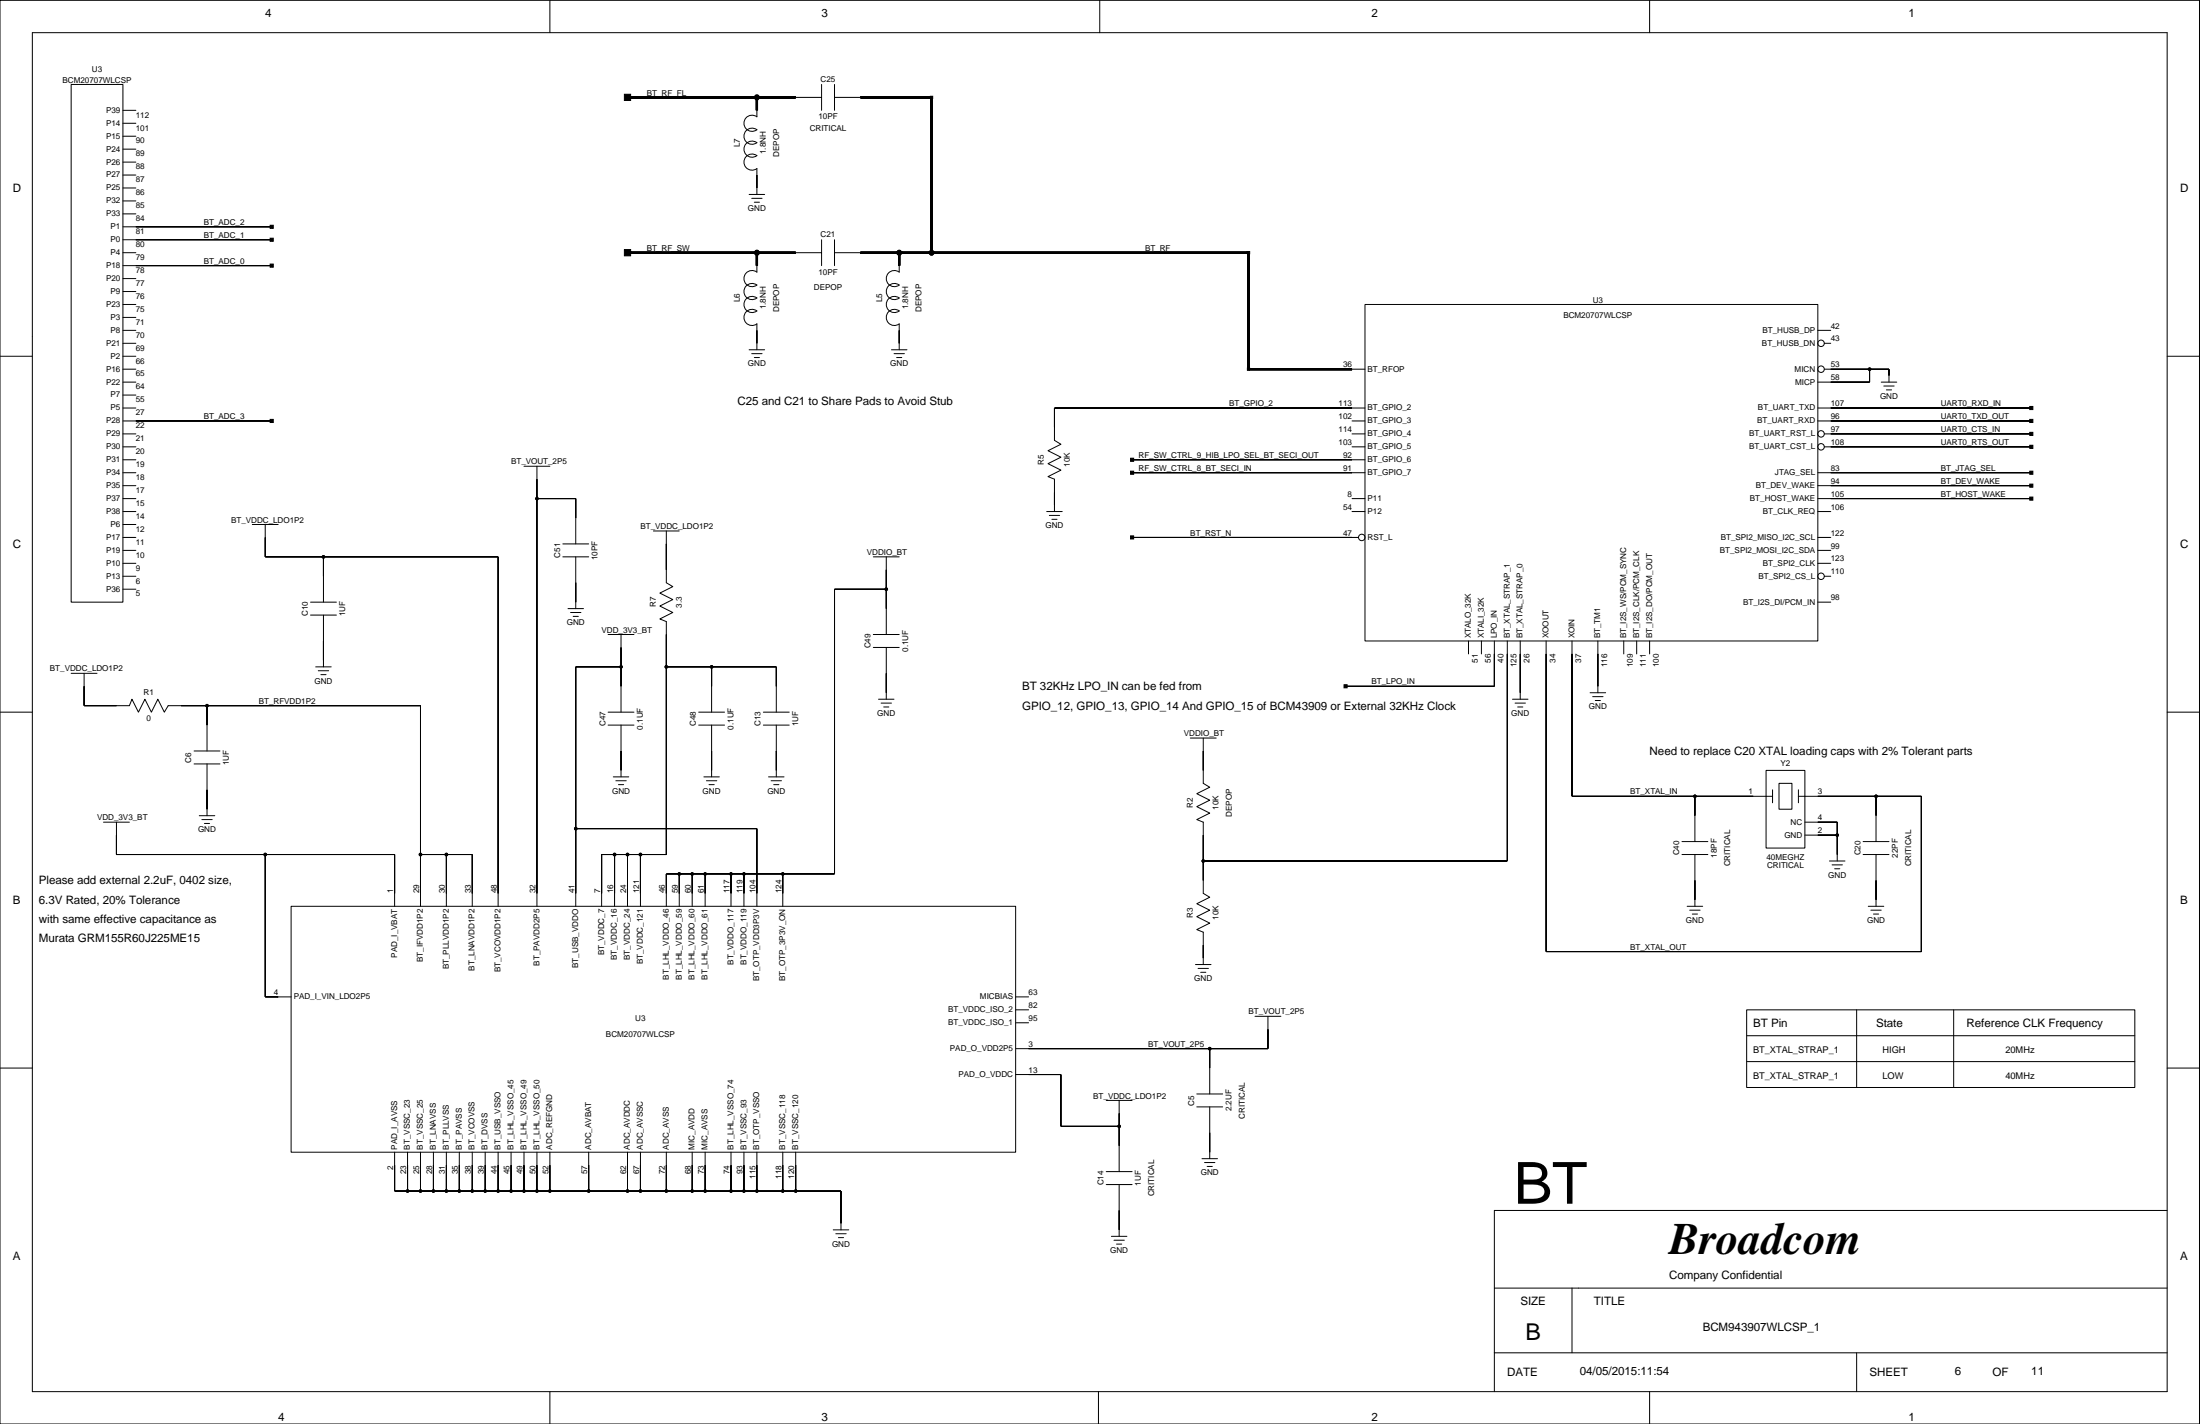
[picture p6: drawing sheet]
<svg xmlns="http://www.w3.org/2000/svg" width="432mm" height="279mm" viewBox="0 0 432 279" stroke-linecap="round" stroke-linejoin="round" font-family="sans-serif">
<g fill="none" stroke="#000" stroke-width=".2">
<path d="M0 .1h431.7v279.3h-431.7zM6.3 6.4h419.1v266.7h-419.1zM14 16.6h10.1v101.5h-10.1zM107.9 .1v6.3M156.2 19.1h5.1M161.3 16.6v5M163.8 16.6v5M163.8 19.1h5.1M215.9 .1v6.3M323.8 .1v6.3M24.1 39.4h2.6M24.1 36.9h2.6"/>
<path d="M24.1 34.3h2.6M24.1 31.8h2.6M24.1 29.3h2.6M24.1 26.7h2.6M24.1 24.2h2.6M24.1 21.6h2.6M147 38.2h3.1M147.5 38.9h2.1M148 39.7h1.1M148.6 21.6v1.3a1.59 1.59 0 0 0-2.2 .2 1.59 1.59 0 0 0 0 2.2 1.59 1.59 0 0 0 2.2 .2 1.59 1.59 0 0 0-2.2 .2 1.59 1.59 0 0 0 0 2.1 1.59 1.59 0 0 0 2.2 .2 1.59 1.59 0 0 0-2.2 .2 1.59 1.59 0 0 0 0 2.1 1.59 1.59 0 0 0 2.2 .2 1.59 1.59 0 0 0-2.2 .2 1.59 1.59 0 0 0 0 2.2 1.59 1.59 0 0 0 2.2 .2v5.1M24.1 49.6h2.6M24.1 47h29.2"/>
<path d="M24.1 44.5h29.2M24.1 52.1h29.2M24.1 59.7h2.6M24.1 57.2h2.6M24.1 54.7h2.6M24.1 42h2.6M148.6 52.1v1.3a1.59 1.59 0 0 0-2.2 .2 1.59 1.59 0 0 0 0 2.1 1.59 1.59 0 0 0 2.2 .2 1.59 1.59 0 0 0-2.2 .2 1.59 1.59 0 0 0 0 2.2 1.59 1.59 0 0 0 2.2 .2 1.59 1.59 0 0 0-2.2 .2 1.59 1.59 0 0 0 0 2.1 1.59 1.59 0 0 0 2.2 .2 1.59 1.59 0 0 0-2.2 .2 1.59 1.59 0 0 0 0 2.1 1.59 1.59 0 0 0 2.2 .2v5.1M156.2 49.6h5.1M161.3 47v5.1M163.8 47v5.1M163.8 49.6h5.1M176.5 52.1v1.3a1.59 1.59 0 0 0-2.1 .2 1.59 1.59 0 0 0 0 2.1 1.59 1.59 0 0 0 2.1 .2 1.59 1.59 0 0 0-2.1 .2 1.59 1.59 0 0 0 0 2.2 1.59 1.59 0 0 0 2.1 .2 1.59 1.59 0 0 0-2.1 .2 1.59 1.59 0 0 0 0 2.1 1.59 1.59 0 0 0 2.1 .2 1.59 1.59 0 0 0-2.1 .2 1.59 1.59 0 0 0 0 2.1 1.59 1.59 0 0 0 2.1 .2v5.1"/>
<path d="M267.9 59.7h88.9v66.1h-88.9zM0 69.9h6.3M24.1 69.9h2.6M24.1 75h2.6M24.1 72.4h2.6M24.1 64.8h2.6M24.1 67.4h2.6M24.1 77.5h2.6M24.1 62.3h2.6M147 68.6h3.1M147.5 69.4h2.1M148 70.2h1.1"/>
<path d="M175 68.6h3M175.5 69.4h2M176 70.2h1M265.4 72.4h2.5M356.8 64.8h2.5M358.1 72.4h12.7v2.6M358.1 67.4h1.2M366.9 72.4v2.6h-10.1M369.2 75h3.1M369.7 75.7h2.1M370.2 76.5h1.1M425.4 69.9h6.3"/>
<path d="M24.1 97.8h2.6M24.1 87.7h2.6M24.1 85.1h2.6M24.1 82.6h29.2M24.1 80.1h2.6M24.1 90.2h2.6M24.1 92.8h2.6M24.1 95.3h2.6M102.8 91.5h5.1M105.4 97.8h7.6v8.9M105.4 91.5v86.3M222.2 90.2h45.7"/>
<path d="M222.2 92.8h45.7M265.4 97.8h2.5M265.4 87.7h2.5M265.4 85.1h2.5M265.4 82.6h2.5M267.9 80.1h-60.9v6.3l1.2 .8-2.5 1.2 2.5 1.3-2.5 1.3 2.5 1.2-2.5 1.3 1.3 .5v6.4M356.8 97.8h41.9M356.8 82.6h41.9M356.8 80.1h41.9M356.8 92.8h41.9M356.8 95.3h41.9M358.1 87.7h40.6"/>
<path d="M358.1 85.1h40.6M24.1 102.9h2.6M24.1 100.4h2.6M24.1 115.6h2.6M24.1 105.4h2.6M24.1 108h2.6M24.1 110.5h2.6M24.1 113.1h2.6M49.5 102.9h5.1M52.1 102.9v6.4h45.7v68.5M60.9 118.1h5.1M63.5 109.3v8.8"/>
<path d="M110.5 109.3h5M110.5 106.7h5M111.5 119.4h3M113 109.3v10.1M128.2 104.2h5.1M130.8 104.2v10.1l1.3 .8-2.6 1.3 2.6 1.2-2.6 1.3 2.6 1.3-2.6 1.2 1.3 .6v45.7h-12.7v10.1M171.4 109.3h5.1M174 115.6h-10.2v55.9h-33v6.3M174 109.3v15.2M205.4 100.4h3.1M205.9 101.1h2.1M206.5 101.9h1"/>
<path d="M222.2 105.4h44.4M265.4 100.4h2.5M356.8 118.1h2.5M356.8 100.4h2.5M356.8 105.4h2.5M356.8 108h2.5M356.8 110.5h2.5M358.1 113.1h1.2M0 139.7h6.3M14 132.1h5M16.5 132.1v6.4h8.9l.5-1.3 1.3 2.5 1.2-2.5 1.3 2.5 1.3-2.5 1.3 2.5 .7-1.2h49.5v39.3M40.6 138.5v8.8"/>
<path d="M60.9 120.7h5.1M62 130.8h3M62.5 131.6h2M63 132.4h1M63.5 120.7v10.1M112 120.2h2M112.5 120.9h1M119.4 139.7h5M119.4 124.5h5M121.9 130.8h-8.9v47M121.9 124.5v15.2M130.8 130.8h21.6v8.9"/>
<path d="M137.1 139.7h5.1M139.7 130.8v8.9M149.8 139.7h5.1M171.4 127h5.1M171.4 124.5h5.1M172.4 137.2h3.1M172.9 138h2.1M173.4 138.7h1.1M174 127v10.2M288.2 125.8v2.5M290.8 125.8v2.5M293.3 125.8v8.9h-29.2"/>
<path d="M295.8 125.8v43.1h-59.6M296.9 137.2h3M297.4 138h2M297.9 138.7h1M298.4 125.8v11.4M303.5 125.8v60.9h73.6v-30.5h-24.1M308.5 125.8v30.4h39.4M312.1 135.9h3M312.6 136.7h2M313.1 137.4h1M313.6 125.8v10.1M318.7 125.8v2.5"/>
<path d="M321.2 125.8v2.5M323.8 125.8v2.5M425.4 139.7h6.3M38.1 149.9h5.1M38.1 147.3h5.1M40.6 149.9v10.1M119.4 142.3h5M120.4 152.4h3M120.9 153.2h2M121.4 154h1M121.9 142.3v10.1M137.1 142.3h5.1"/>
<path d="M138.1 152.4h3.1M138.7 153.2h2M139.2 154h1M139.7 142.3v10.1M149.8 142.3h5.1M150.8 152.4h3.1M151.3 153.2h2.1M151.9 154h1M152.4 142.3v10.1M233.6 144.8h5.1M236.2 144.8v8.9l1.2 .8-2.5 1.2 2.5 1.3-2.5 1.3 2.5 1.2-2.5 1.3 1.3 .5v14l1.2 .7-2.5 1.3 2.5 1.3-2.5 1.3 2.5 1.2-2.5 1.3 1.3 .5v6.4M332.7 156.2v8.9"/>
<path d="M346.6 151.2h7.6v15.2h-7.6zM347.9 155v2.5M349.2 153.7h2.5v5.1h-2.5zM353 155v2.5M368.2 156.2v8.9M20.3 161.3h5.1M22.9 161.3v6.4h54.6v10.1M39.1 160h3.1M39.6 160.8h2M40.1 161.6h1M52.1 167.7v27.9h5M57.1 177.8h142.2v48.3h-142.2z"/>
<path d="M82.5 167.7h10.2v10.1M87.6 167.7v10.1M113 162.6h35.6v15.2M120.6 167.7v10.1M123.2 167.7v10.1M125.7 167.7v10.1M133.3 171.5v6.3M135.9 171.5v6.3M138.4 171.5v6.3M143.5 171.5v6.3M146 171.5v6.3M153.6 171.5v6.3"/>
<path d="M330.1 167.7h5.1M330.1 165.1h5.1M331.1 177.8h3.1M331.6 178.6h2.1M332.2 179.3h1M332.7 167.7v10.1M354.2 161.3h6.4v7.6M354.2 163.9h6.4M359.1 168.9h3M359.6 169.7h2M360.1 170.5h1M365.7 167.7h5.1"/>
<path d="M365.7 165.1h5.1M366.7 177.8h3M367.2 178.6h2M367.7 179.3h1M368.2 167.7v10.1M199.3 195.6h2.6M199.3 198.1h2.6M234.6 189.3h3.1M235.2 190h2M235.7 190.8h1M246.3 199.4h5.1M248.9 199.4v6.4h-49.6"/>
<path d="M342.8 198.1h76.2v15.3h-76.2zM364.4 198.1v15.3M383.5 198.1v15.3M0 209.6h6.3M199.3 210.8h8.9v10.2h11.5M199.3 200.7h2.6M217.1 215.9h5.1M219.7 215.9v14M234.9 217.2h5.1M234.9 214.6h5.1M237.4 205.8v8.8M237.4 217.2v10.1"/>
<path d="M342.8 203.2h76.2M342.8 208.3h76.2M425.4 209.6h6.3M77.5 226.1v7.6h87.6v7.6M80 226.1v7.6M82.5 226.1v7.6M85.1 226.1v7.6M87.6 226.1v7.6M90.1 226.1v7.6M92.7 226.1v7.6M95.2 226.1v7.6M97.8 226.1v7.6"/>
<path d="M100.3 226.1v7.6M102.8 226.1v7.6M105.4 226.1v7.6M107.9 226.1v7.6M115.5 226.1v7.6M123.2 226.1v7.6M125.7 226.1v7.6M130.8 226.1v7.6M135.9 226.1v7.6M138.4 226.1v7.6M143.5 226.1v7.6M146 226.1v7.6"/>
<path d="M148.6 226.1v7.6M153.6 226.1v7.6M156.2 226.1v7.6M217.1 232.4h5.1M217.1 229.9h5.1M219.7 232.4v10.2M235.9 227.3h3.1M236.4 228.1h2.1M236.9 228.9h1M425.4 237.5h-132.1v35.6M163.5 241.3h3.1M164 242.1h2.1"/>
<path d="M164.6 242.8h1M218.1 242.6h3.1M218.6 243.3h2.1M219.2 244.1h1M293.3 252.7h132.1M308.5 252.7v12.7M107.9 273.1v6.3M215.6 273.1v6.3M293.3 265.4h132.1M323.8 273.1v6.3M364.4 265.4v7.7"/>
<circle cx="148.6" cy="19.1" r=".48"/>
<circle cx="148.6" cy="49.6" r=".48"/>
<circle cx="176.5" cy="49.6" r=".48"/>
<circle cx="182.8" cy="49.6" r=".48"/>
<circle cx="357.4" cy="67.4" r=".63"/>
<circle cx="357.4" cy="72.4" r=".63"/>
<circle cx="366.9" cy="72.4" r=".25"/>
<circle cx="105.4" cy="97.8" r=".25"/>
<circle cx="357.4" cy="87.7" r=".63"/>
<circle cx="357.4" cy="85.1" r=".63"/>
<circle cx="63.5" cy="109.3" r=".25"/>
<circle cx="174" cy="115.6" r=".25"/>
<circle cx="267.3" cy="105.4" r=".63"/>
<circle cx="357.4" cy="113.1" r=".63"/>
<circle cx="40.6" cy="138.5" r=".25"/>
<circle cx="121.9" cy="130.8" r=".25"/>
<circle cx="130.8" cy="130.8" r=".25"/>
<circle cx="139.7" cy="130.8" r=".25"/>
<circle cx="332.7" cy="156.2" r=".25"/>
<circle cx="368.2" cy="156.2" r=".25"/>
<circle cx="52.1" cy="167.7" r=".25"/>
<circle cx="82.5" cy="167.7" r=".25"/>
<circle cx="87.6" cy="167.7" r=".25"/>
<circle cx="113" cy="162.6" r=".25"/>
<circle cx="120.6" cy="167.7" r=".25"/>
<circle cx="123.2" cy="167.7" r=".25"/>
<circle cx="125.7" cy="167.7" r=".25"/>
<circle cx="133.3" cy="171.5" r=".25"/>
<circle cx="135.9" cy="171.5" r=".25"/>
<circle cx="138.4" cy="171.5" r=".25"/>
<circle cx="143.5" cy="171.5" r=".25"/>
<circle cx="146" cy="171.5" r=".25"/>
<circle cx="153.6" cy="171.5" r=".25"/>
<circle cx="236.2" cy="168.9" r=".25"/>
<circle cx="360.6" cy="163.9" r=".25"/>
<circle cx="237.4" cy="205.8" r=".25"/>
<circle cx="80" cy="233.7" r=".25"/>
<circle cx="82.5" cy="233.7" r=".25"/>
<circle cx="85.1" cy="233.7" r=".25"/>
<circle cx="87.6" cy="233.7" r=".25"/>
<circle cx="90.1" cy="233.7" r=".25"/>
<circle cx="92.7" cy="233.7" r=".25"/>
<circle cx="95.2" cy="233.7" r=".25"/>
<circle cx="97.8" cy="233.7" r=".25"/>
<circle cx="100.3" cy="233.7" r=".25"/>
<circle cx="102.8" cy="233.7" r=".25"/>
<circle cx="105.4" cy="233.7" r=".25"/>
<circle cx="107.9" cy="233.7" r=".25"/>
<circle cx="115.5" cy="233.7" r=".25"/>
<circle cx="123.2" cy="233.7" r=".25"/>
<circle cx="125.7" cy="233.7" r=".25"/>
<circle cx="130.8" cy="233.7" r=".25"/>
<circle cx="135.9" cy="233.7" r=".25"/>
<circle cx="138.4" cy="233.7" r=".25"/>
<circle cx="143.5" cy="233.7" r=".25"/>
<circle cx="146" cy="233.7" r=".25"/>
<circle cx="148.6" cy="233.7" r=".25"/>
<circle cx="153.6" cy="233.7" r=".25"/>
<circle cx="156.2" cy="233.7" r=".25"/>
<circle cx="219.7" cy="221" r=".25"/>
</g>
<g fill="#000" stroke="#000" stroke-width=".2">
<path d="M122.6 18.5h1.2v1.2h-1.2z" fill-rule="evenodd"/>
<path d="M182.6 18.9h.5v.4h-.5z" fill-rule="evenodd"/>
<path d="M148.6 34.3v2.6z" fill-rule="evenodd"/>
<path d="M53 46.7h.6v.6h-.6z" fill-rule="evenodd"/>
<path d="M53 44.2h.6v.6h-.6z" fill-rule="evenodd"/>
<path d="M53 51.8h.6v.6h-.6z" fill-rule="evenodd"/>
<path d="M26.7 47h26.6z" fill-rule="evenodd"/>
<path d="M26.7 44.5h26.6z" fill-rule="evenodd"/>
<path d="M26.7 52.1h26.6z" fill-rule="evenodd"/>
<path d="M122.6 49h1.2v1.2h-1.2z" fill-rule="evenodd"/>
<path d="M244.8 49.4h.5v.4h-.5z" fill-rule="evenodd"/>
<path d="M148.6 64.8v2.6z" fill-rule="evenodd"/>
<path d="M176.5 64.8v2.6z" fill-rule="evenodd"/>
<path d="M244.8 72.2h.5v.5h-.5z" fill-rule="evenodd"/>
<path d="M359.3 75h7.6z" fill-rule="evenodd"/>
<path d="M366.9 72.4v2.6z" fill-rule="evenodd"/>
<path d="M359.3 72.4h7.6z" fill-rule="evenodd"/>
<path d="M366.9 72.4h3.9z" fill-rule="evenodd"/>
<path d="M370.8 72.4v1.3z" fill-rule="evenodd"/>
<path d="M53 82.3h.6v.6h-.6z" fill-rule="evenodd"/>
<path d="M26.7 82.6h26.6z" fill-rule="evenodd"/>
<path d="M105.4 97.8v77.5z" fill-rule="evenodd"/>
<path d="M105.4 94v3.8z" fill-rule="evenodd"/>
<path d="M113 97.8v3.8z" fill-rule="evenodd"/>
<path d="M105.4 97.8h7.6z" fill-rule="evenodd"/>
<path d="M207 80.1v3.8z" fill-rule="evenodd"/>
<path d="M207 96.6v2.5z" fill-rule="evenodd"/>
<path d="M221.9 89.9h.6v.6h-.6z" fill-rule="evenodd"/>
<path d="M221.9 92.4h.6v.7h-.6z" fill-rule="evenodd"/>
<path d="M222.2 90.2h43.2z" fill-rule="evenodd"/>
<path d="M222.2 92.8h43.2z" fill-rule="evenodd"/>
<path d="M207 80.1h58.4z" fill-rule="evenodd"/>
<path d="M398.4 87.4h.6v.6h-.6z" fill-rule="evenodd"/>
<path d="M398.4 84.8h.6v.6h-.6z" fill-rule="evenodd"/>
<path d="M398.4 82.3h.6v.6h-.6z" fill-rule="evenodd"/>
<path d="M398.4 79.8h.6v.6h-.6z" fill-rule="evenodd"/>
<path d="M398.4 95h.6v.6h-.6z" fill-rule="evenodd"/>
<path d="M398.4 97.5h.6v.6h-.6z" fill-rule="evenodd"/>
<path d="M398.4 92.4h.6v.7h-.6z" fill-rule="evenodd"/>
<path d="M359.3 87.7h39.4z" fill-rule="evenodd"/>
<path d="M359.3 85.1h39.4z" fill-rule="evenodd"/>
<path d="M359.3 82.6h39.4z" fill-rule="evenodd"/>
<path d="M359.3 80.1h39.4z" fill-rule="evenodd"/>
<path d="M359.3 95.3h39.4z" fill-rule="evenodd"/>
<path d="M359.3 97.8h39.4z" fill-rule="evenodd"/>
<path d="M359.3 92.8h39.4z" fill-rule="evenodd"/>
<path d="M52.1 105.4v3.9z" fill-rule="evenodd"/>
<path d="M52.1 109.3h11.4z" fill-rule="evenodd"/>
<path d="M63.5 109.3v3.8z" fill-rule="evenodd"/>
<path d="M97.8 109.3v66z" fill-rule="evenodd"/>
<path d="M63.5 109.3h34.3z" fill-rule="evenodd"/>
<path d="M113 114.3v3.8z" fill-rule="evenodd"/>
<path d="M130.8 106.7v5.1z" fill-rule="evenodd"/>
<path d="M163.8 115.6v55.9z" fill-rule="evenodd"/>
<path d="M163.8 115.6h10.2z" fill-rule="evenodd"/>
<path d="M174 115.6v3.8z" fill-rule="evenodd"/>
<path d="M174 111.8v3.8z" fill-rule="evenodd"/>
<path d="M221.9 105.1h.6v.7h-.6z" fill-rule="evenodd"/>
<path d="M222.2 105.4h43.2z" fill-rule="evenodd"/>
<path d="M16.5 134.7v3.8z" fill-rule="evenodd"/>
<path d="M16.5 138.5h6.4z" fill-rule="evenodd"/>
<path d="M35.6 138.5h5z" fill-rule="evenodd"/>
<path d="M40.6 138.5v3.8z" fill-rule="evenodd"/>
<path d="M63.5 125.8v3.8z" fill-rule="evenodd"/>
<path d="M40.6 138.5h41.9z" fill-rule="evenodd"/>
<path d="M82.5 138.5v29.2z" fill-rule="evenodd"/>
<path d="M113 130.8v31.8z" fill-rule="evenodd"/>
<path d="M121.9 127v3.8z" fill-rule="evenodd"/>
<path d="M121.9 130.8v3.9z" fill-rule="evenodd"/>
<path d="M113 130.8h8.9z" fill-rule="evenodd"/>
<path d="M130.8 124.5v6.3z" fill-rule="evenodd"/>
<path d="M130.8 130.8v36.9z" fill-rule="evenodd"/>
<path d="M139.7 130.8v3.9z" fill-rule="evenodd"/>
<path d="M130.8 130.8h8.9z" fill-rule="evenodd"/>
<path d="M152.4 130.8v3.9z" fill-rule="evenodd"/>
<path d="M139.7 130.8h12.7z" fill-rule="evenodd"/>
<path d="M174 132.1v3.8z" fill-rule="evenodd"/>
<path d="M263.8 134.3h.6v.7h-.6z" fill-rule="evenodd"/>
<path d="M293.3 128.3v6.4z" fill-rule="evenodd"/>
<path d="M264.1 134.7h29.2z" fill-rule="evenodd"/>
<path d="M295.8 128.3v40.6z" fill-rule="evenodd"/>
<path d="M298.4 128.3v7.6z" fill-rule="evenodd"/>
<path d="M303.5 128.3v58.4z" fill-rule="evenodd"/>
<path d="M308.5 128.3v27.9z" fill-rule="evenodd"/>
<path d="M313.6 128.3v6.4z" fill-rule="evenodd"/>
<path d="M40.6 155v3.8z" fill-rule="evenodd"/>
<path d="M121.9 147.3v3.9z" fill-rule="evenodd"/>
<path d="M139.7 147.3v3.9z" fill-rule="evenodd"/>
<path d="M152.4 147.3v3.9z" fill-rule="evenodd"/>
<path d="M236.2 147.3v3.9z" fill-rule="evenodd"/>
<path d="M332.7 156.2v3.8z" fill-rule="evenodd"/>
<path d="M308.5 156.2h24.2z" fill-rule="evenodd"/>
<path d="M332.7 156.2h11.4z" fill-rule="evenodd"/>
<path d="M368.2 156.2v3.8z" fill-rule="evenodd"/>
<path d="M356.8 156.2h11.4z" fill-rule="evenodd"/>
<path d="M377.1 156.2v30.5z" fill-rule="evenodd"/>
<path d="M368.2 156.2h8.9z" fill-rule="evenodd"/>
<path d="M22.9 163.9v3.8z" fill-rule="evenodd"/>
<path d="M22.9 167.7h29.2z" fill-rule="evenodd"/>
<path d="M52.1 167.7v27.9z" fill-rule="evenodd"/>
<path d="M77.5 167.7v7.6z" fill-rule="evenodd"/>
<path d="M52.1 167.7h25.4z" fill-rule="evenodd"/>
<path d="M82.5 167.7v7.6z" fill-rule="evenodd"/>
<path d="M87.6 167.7v7.6z" fill-rule="evenodd"/>
<path d="M82.5 167.7h5.1z" fill-rule="evenodd"/>
<path d="M87.6 167.7h5.1z" fill-rule="evenodd"/>
<path d="M92.7 167.7v7.6z" fill-rule="evenodd"/>
<path d="M113 162.6v12.7z" fill-rule="evenodd"/>
<path d="M118.1 167.7v7.6z" fill-rule="evenodd"/>
<path d="M120.6 167.7v7.6z" fill-rule="evenodd"/>
<path d="M118.1 167.7h2.5z" fill-rule="evenodd"/>
<path d="M123.2 167.7v7.6z" fill-rule="evenodd"/>
<path d="M120.6 167.7h2.6z" fill-rule="evenodd"/>
<path d="M123.2 167.7h2.5z" fill-rule="evenodd"/>
<path d="M125.7 167.7v7.6z" fill-rule="evenodd"/>
<path d="M125.7 167.7h5.1z" fill-rule="evenodd"/>
<path d="M130.8 171.5v3.8z" fill-rule="evenodd"/>
<path d="M133.3 171.5v3.8z" fill-rule="evenodd"/>
<path d="M130.8 171.5h2.5z" fill-rule="evenodd"/>
<path d="M135.9 171.5v3.8z" fill-rule="evenodd"/>
<path d="M133.3 171.5h2.6z" fill-rule="evenodd"/>
<path d="M138.4 171.5v3.8z" fill-rule="evenodd"/>
<path d="M135.9 171.5h2.5z" fill-rule="evenodd"/>
<path d="M143.5 171.5v3.8z" fill-rule="evenodd"/>
<path d="M138.4 171.5h5.1z" fill-rule="evenodd"/>
<path d="M146 171.5v3.8z" fill-rule="evenodd"/>
<path d="M143.5 171.5h2.5z" fill-rule="evenodd"/>
<path d="M146 171.5h2.6z" fill-rule="evenodd"/>
<path d="M113 162.6h35.6z" fill-rule="evenodd"/>
<path d="M148.6 162.6v12.7z" fill-rule="evenodd"/>
<path d="M148.6 171.5h5z" fill-rule="evenodd"/>
<path d="M153.6 171.5v3.8z" fill-rule="evenodd"/>
<path d="M153.6 171.5h10.2z" fill-rule="evenodd"/>
<path d="M236.2 163.9v5z" fill-rule="evenodd"/>
<path d="M236.2 168.9v3.8z" fill-rule="evenodd"/>
<path d="M236.2 168.9h59.6z" fill-rule="evenodd"/>
<path d="M332.7 172.7v3.9z" fill-rule="evenodd"/>
<path d="M356.8 163.9h3.8z" fill-rule="evenodd"/>
<path d="M360.6 163.9v3.8z" fill-rule="evenodd"/>
<path d="M360.6 161.3v2.6z" fill-rule="evenodd"/>
<path d="M356.8 161.3h3.8z" fill-rule="evenodd"/>
<path d="M368.2 172.7v3.9z" fill-rule="evenodd"/>
<path d="M52.1 195.6h2.5z" fill-rule="evenodd"/>
<path d="M236.2 185.4v2.6z" fill-rule="evenodd"/>
<path d="M303.5 186.7h73.6z" fill-rule="evenodd"/>
<path d="M208.2 210.8v10.2z" fill-rule="evenodd"/>
<path d="M201.9 210.8h6.3z" fill-rule="evenodd"/>
<path d="M219.7 218.5v2.5z" fill-rule="evenodd"/>
<path d="M237.4 205.8v3.8z" fill-rule="evenodd"/>
<path d="M201.9 205.8h35.5z" fill-rule="evenodd"/>
<path d="M248.9 201.9v3.9z" fill-rule="evenodd"/>
<path d="M237.4 205.8h11.5z" fill-rule="evenodd"/>
<path d="M77.5 228.6v5.1z" fill-rule="evenodd"/>
<path d="M80 228.6v5.1z" fill-rule="evenodd"/>
<path d="M77.5 233.7h2.5z" fill-rule="evenodd"/>
<path d="M82.5 228.6v5.1z" fill-rule="evenodd"/>
<path d="M80 233.7h2.5z" fill-rule="evenodd"/>
<path d="M85.1 228.6v5.1z" fill-rule="evenodd"/>
<path d="M82.5 233.7h2.6z" fill-rule="evenodd"/>
<path d="M87.6 228.6v5.1z" fill-rule="evenodd"/>
<path d="M85.1 233.7h2.5z" fill-rule="evenodd"/>
<path d="M90.1 228.6v5.1z" fill-rule="evenodd"/>
<path d="M87.6 233.7h2.5z" fill-rule="evenodd"/>
<path d="M92.7 228.6v5.1z" fill-rule="evenodd"/>
<path d="M90.1 233.7h2.6z" fill-rule="evenodd"/>
<path d="M95.2 228.6v5.1z" fill-rule="evenodd"/>
<path d="M92.7 233.7h2.5z" fill-rule="evenodd"/>
<path d="M97.8 228.6v5.1z" fill-rule="evenodd"/>
<path d="M95.2 233.7h2.6z" fill-rule="evenodd"/>
<path d="M100.3 228.6v5.1z" fill-rule="evenodd"/>
<path d="M97.8 233.7h2.5z" fill-rule="evenodd"/>
<path d="M102.8 228.6v5.1z" fill-rule="evenodd"/>
<path d="M100.3 233.7h2.5z" fill-rule="evenodd"/>
<path d="M105.4 228.6v5.1z" fill-rule="evenodd"/>
<path d="M102.8 233.7h2.6z" fill-rule="evenodd"/>
<path d="M107.9 228.6v5.1z" fill-rule="evenodd"/>
<path d="M105.4 233.7h2.5z" fill-rule="evenodd"/>
<path d="M115.5 228.6v5.1z" fill-rule="evenodd"/>
<path d="M107.9 233.7h7.6z" fill-rule="evenodd"/>
<path d="M123.2 228.6v5.1z" fill-rule="evenodd"/>
<path d="M115.5 233.7h7.7z" fill-rule="evenodd"/>
<path d="M125.7 228.6v5.1z" fill-rule="evenodd"/>
<path d="M123.2 233.7h2.5z" fill-rule="evenodd"/>
<path d="M130.8 228.6v5.1z" fill-rule="evenodd"/>
<path d="M125.7 233.7h5.1z" fill-rule="evenodd"/>
<path d="M135.9 228.6v5.1z" fill-rule="evenodd"/>
<path d="M130.8 233.7h5.1z" fill-rule="evenodd"/>
<path d="M138.4 228.6v5.1z" fill-rule="evenodd"/>
<path d="M135.9 233.7h2.5z" fill-rule="evenodd"/>
<path d="M138.4 233.7h5.1z" fill-rule="evenodd"/>
<path d="M143.5 228.6v5.1z" fill-rule="evenodd"/>
<path d="M146 228.6v5.1z" fill-rule="evenodd"/>
<path d="M143.5 233.7h2.5z" fill-rule="evenodd"/>
<path d="M148.6 228.6v5.1z" fill-rule="evenodd"/>
<path d="M146 233.7h2.6z" fill-rule="evenodd"/>
<path d="M153.6 228.6v5.1z" fill-rule="evenodd"/>
<path d="M148.6 233.7h5z" fill-rule="evenodd"/>
<path d="M156.2 228.6v5.1z" fill-rule="evenodd"/>
<path d="M153.6 233.7h2.6z" fill-rule="evenodd"/>
<path d="M156.2 233.7h8.9z" fill-rule="evenodd"/>
<path d="M165.1 233.7v6.3z" fill-rule="evenodd"/>
<path d="M219.7 237.5v3.8z" fill-rule="evenodd"/>
<path d="M219.7 221v3.8z" fill-rule="evenodd"/>
<path d="M208.2 221h11.5z" fill-rule="evenodd"/>
<path d="M237.4 222.3v3.8z" fill-rule="evenodd"/>
<circle cx="148.6" cy="19.1" r=".48"/>
<circle cx="148.6" cy="49.6" r=".48"/>
<circle cx="176.5" cy="49.6" r=".48"/>
<circle cx="182.8" cy="49.6" r=".48"/>
<circle cx="366.9" cy="72.4" r=".25"/>
<circle cx="105.4" cy="97.8" r=".25"/>
<circle cx="63.5" cy="109.3" r=".25"/>
<circle cx="174" cy="115.6" r=".25"/>
<circle cx="40.6" cy="138.5" r=".25"/>
<circle cx="121.9" cy="130.8" r=".25"/>
<circle cx="130.8" cy="130.8" r=".25"/>
<circle cx="139.7" cy="130.8" r=".25"/>
<circle cx="332.7" cy="156.2" r=".25"/>
<circle cx="368.2" cy="156.2" r=".25"/>
<circle cx="52.1" cy="167.7" r=".25"/>
<circle cx="82.5" cy="167.7" r=".25"/>
<circle cx="87.6" cy="167.7" r=".25"/>
<circle cx="113" cy="162.6" r=".25"/>
<circle cx="120.6" cy="167.7" r=".25"/>
<circle cx="123.2" cy="167.7" r=".25"/>
<circle cx="125.7" cy="167.7" r=".25"/>
<circle cx="133.3" cy="171.5" r=".25"/>
<circle cx="135.9" cy="171.5" r=".25"/>
<circle cx="138.4" cy="171.5" r=".25"/>
<circle cx="143.5" cy="171.5" r=".25"/>
<circle cx="146" cy="171.5" r=".25"/>
<circle cx="153.6" cy="171.5" r=".25"/>
<circle cx="236.2" cy="168.9" r=".25"/>
<circle cx="360.6" cy="163.9" r=".25"/>
<circle cx="237.4" cy="205.8" r=".25"/>
<circle cx="80" cy="233.7" r=".25"/>
<circle cx="82.5" cy="233.7" r=".25"/>
<circle cx="85.1" cy="233.7" r=".25"/>
<circle cx="87.6" cy="233.7" r=".25"/>
<circle cx="90.1" cy="233.7" r=".25"/>
<circle cx="92.7" cy="233.7" r=".25"/>
<circle cx="95.2" cy="233.7" r=".25"/>
<circle cx="97.8" cy="233.7" r=".25"/>
<circle cx="100.3" cy="233.7" r=".25"/>
<circle cx="102.8" cy="233.7" r=".25"/>
<circle cx="105.4" cy="233.7" r=".25"/>
<circle cx="107.9" cy="233.7" r=".25"/>
<circle cx="115.5" cy="233.7" r=".25"/>
<circle cx="123.2" cy="233.7" r=".25"/>
<circle cx="125.7" cy="233.7" r=".25"/>
<circle cx="130.8" cy="233.7" r=".25"/>
<circle cx="135.9" cy="233.7" r=".25"/>
<circle cx="138.4" cy="233.7" r=".25"/>
<circle cx="143.5" cy="233.7" r=".25"/>
<circle cx="146" cy="233.7" r=".25"/>
<circle cx="148.6" cy="233.7" r=".25"/>
<circle cx="153.6" cy="233.7" r=".25"/>
<circle cx="156.2" cy="233.7" r=".25"/>
<circle cx="219.7" cy="221" r=".25"/>
</g>
<g fill="#000" stroke="#000" stroke-width=".45">
<path d="M148.6 19.1v2.5z" fill-rule="evenodd"/>
<path d="M123.2 19.1h25.4z" fill-rule="evenodd"/>
<path d="M148.6 19.1h7.6z" fill-rule="evenodd"/>
<path d="M168.9 19.1h13.9z" fill-rule="evenodd"/>
<path d="M182.8 19.1v30.5z" fill-rule="evenodd"/>
<path d="M148.6 49.6v2.5z" fill-rule="evenodd"/>
<path d="M123.2 49.6h25.4z" fill-rule="evenodd"/>
<path d="M148.6 49.6h7.6z" fill-rule="evenodd"/>
<path d="M168.9 49.6h7.6z" fill-rule="evenodd"/>
<path d="M176.5 49.6v2.5z" fill-rule="evenodd"/>
<path d="M176.5 49.6h6.3z" fill-rule="evenodd"/>
<path d="M245.1 49.6v22.8z" fill-rule="evenodd"/>
<path d="M182.8 49.6h62.3z" fill-rule="evenodd"/>
<path d="M245.1 72.4h20.3z" fill-rule="evenodd"/>
</g>
<path d="M123.2 19.1h33M148.6 19.1v2.5M168.9 19.1h13.9v30.5M123.2 49.6h33M148.6 49.6v2.5M168.9 49.6h76.2v22.8h20.3M176.5 49.6v2.5" fill="none" stroke="#000" stroke-width=".45"/>
<text font-size="11.4" x="297.1" y="236.2">BT</text>
<text font-size="8.8" x="327.6" y="246.1">Broadcom</text>
<text font-size="4.6" x="299.4" y="263">B</text>
<g font-size="2.3">
<text x="52.1" y="3.4">4</text>
<text x="161.3" y="3.4">3</text>
<text x="269.2" y="3.4">2</text>
<text x="374.6" y="3.4">1</text>
<text x="2.5" y="37.6">D</text>
<text x="427.9" y="37.6">D</text>
<text x="144.7" y="79.5">C25 and C21 to Share Pads to Avoid Stub</text>
<text x="2.5" y="107.5">C</text>
<text x="427.9" y="107.5">C</text>
<text x="200.6" y="135.4">BT 32KHz LPO_IN can be fed from</text>
<text x="200.6" y="139.2">GPIO_12, GPIO_13, GPIO_14 And GPIO_15 of BCM43909 or External 32KHz Clock</text>
<text x="323.8" y="148.1">Need to replace C20 XTAL loading caps with 2% Tolerant parts</text>
<text x="7.6" y="173.5">Please add external 2.2uF, 0402 size,</text>
<text x="2.5" y="177.3">B</text>
<text x="7.6" y="177.3">6.3V Rated, 20% Tolerance</text>
<text x="427.9" y="177.3">B</text>
<text x="7.6" y="181.1">with same effective capacitance as</text>
<text x="7.6" y="184.9">Murata GRM155R60J225ME15</text>
<text x="344.1" y="201.4">BT Pin</text>
<text x="368.2" y="201.4">State</text>
<text x="386" y="201.4">Reference CLK Frequency</text>
<text x="2.5" y="247.1">A</text>
<text x="327.6" y="250.9">Company Confidential</text>
<text x="427.9" y="247.1">A</text>
<text x="298.4" y="256">SIZE</text>
<text x="312.8" y="256">TITLE</text>
<text x="334.2" y="261.1">BCM943907WLCSP_1</text>
<text x="310.1" y="269.7">04/05/2015:11:54</text>
<text x="383.7" y="269.7">6</text>
<text x="398.7" y="269.7">11</text>
<text x="295.8" y="270">DATE</text>
<text x="366.9" y="270">SHEET</text>
<text x="391.1" y="270">OF</text>
<text x="54.6" y="278.9">4</text>
<text x="161.3" y="278.9">3</text>
<text x="269.2" y="278.9">2</text>
<text x="374.6" y="278.9">1</text>
</g>
<g font-size="1.8">
<text x="344.1" y="206.6">BT_XTAL_STRAP_1</text>
<text x="369.5" y="206.6">HIGH</text>
<text x="393.6" y="206.6">20MHz</text>
<text x="344.1" y="211.7">BT_XTAL_STRAP_1</text>
<text x="369.5" y="211.7">LOW</text>
<text x="393.6" y="211.7">40MHz</text>
</g>
<g font-size="1.6">
<text x="12.3" y="16.2">BCM20707WLCSP</text>
<text x="18" y="14.2">U3</text>
<text x="161.1" y="16">C25</text>
<text x="20.8" y="22.1">P39</text>
<text x="26.7" y="23.1">112</text>
<text x="127" y="18.7">BT_RF_FL</text>
<text x="160.6" y="23.4">10PF</text>
<text x="20.8" y="29.7">P24</text>
<text x="20.8" y="27.2">P15</text>
<text x="20.8" y="24.7">P14</text>
<text x="26.7" y="25.6">101</text>
<text x="26.7" y="28.2">90</text>
<text x="145.2" y="28.9" transform="rotate(-90 145.2 28.9)">L7</text>
<text x="158.9" y="25.6">CRITICAL</text>
<text x="20.8" y="34.8">P27</text>
<text x="20.8" y="32.3">P26</text>
<text x="26.7" y="30.7">89</text>
<text x="26.7" y="33.2">88</text>
<text x="26.7" y="35.8">87</text>
<text x="150.3" y="30.2" transform="rotate(-90 150.3 30.2)">1.8NH</text>
<text x="152.9" y="30.8" transform="rotate(-90 152.9 30.8)">DEPOP</text>
<text x="20.8" y="39.9">P32</text>
<text x="20.8" y="37.4">P25</text>
<text x="26.7" y="38.3">86</text>
<text x="26.7" y="40.8">85</text>
<text x="146.8" y="41.4">GND</text>
<text x="20.8" y="42.4">P33</text>
<text x="21.7" y="47.5">P0</text>
<text x="21.7" y="45">P1</text>
<text x="26.7" y="43.4">84</text>
<text x="26.7" y="45.9">81</text>
<text x="40" y="46.7">BT_ADC_1</text>
<text x="40" y="44.1">BT_ADC_2</text>
<text x="161.1" y="46.5">C21</text>
<text x="20.8" y="52.6">P18</text>
<text x="21.7" y="50.1">P4</text>
<text x="26.7" y="48.5">80</text>
<text x="26.7" y="51">79</text>
<text x="26.7" y="53.5">78</text>
<text x="40" y="51.8">BT_ADC_0</text>
<text x="127" y="49.2">BT_RF_SW</text>
<text x="160.6" y="53.9">10PF</text>
<text x="224.7" y="49.2">BT_RF</text>
<text x="20.8" y="55.1">P20</text>
<text x="21.7" y="57.7">P9</text>
<text x="26.7" y="56.1">77</text>
<text x="26.7" y="58.6">76</text>
<text x="145.2" y="59.3" transform="rotate(-90 145.2 59.3)">L6</text>
<text x="159.8" y="56.8">DEPOP</text>
<text x="173.2" y="59.3" transform="rotate(-90 173.2 59.3)">L5</text>
<text x="312.6" y="59.4">U3</text>
<text x="20.8" y="60.2">P23</text>
<text x="21.7" y="65.3">P8</text>
<text x="21.7" y="62.8">P3</text>
<text x="26.7" y="61.2">75</text>
<text x="26.7" y="63.7">71</text>
<text x="150.3" y="60.7" transform="rotate(-90 150.3 60.7)">1.8NH</text>
<text x="152.9" y="61.2" transform="rotate(-90 152.9 61.2)">DEPOP</text>
<text x="178.2" y="60.7" transform="rotate(-90 178.2 60.7)">1.8NH</text>
<text x="180.8" y="61.2" transform="rotate(-90 180.8 61.2)">DEPOP</text>
<text x="306.9" y="62.4">BCM20707WLCSP</text>
<text x="345.9" y="65.3">BT_HUSB_DP</text>
<text x="359.3" y="64.5">42</text>
<text x="20.8" y="67.8">P21</text>
<text x="21.7" y="70.4">P2</text>
<text x="26.7" y="66.2">70</text>
<text x="26.7" y="68.8">69</text>
<text x="26.7" y="71.3">66</text>
<text x="146.8" y="71.9">GND</text>
<text x="174.7" y="71.9">GND</text>
<text x="345.8" y="67.8">BT_HUSB_DN</text>
<text x="359.3" y="67">43</text>
<text x="20.8" y="75.5">P22</text>
<text x="20.8" y="72.9">P16</text>
<text x="21.7" y="78">P7</text>
<text x="26.7" y="73.9">65</text>
<text x="26.7" y="76.4">64</text>
<text x="263.6" y="72.1">36</text>
<text x="268.4" y="72.9">BT_RFOP</text>
<text x="352.2" y="72.9">MICN</text>
<text x="352.3" y="75.5">MICP</text>
<text x="359.3" y="74.6">58</text>
<text x="359.3" y="72.1">53</text>
<text x="20.8" y="83.1">P28</text>
<text x="21.7" y="80.5">P5</text>
<text x="26.7" y="78.9">55</text>
<text x="26.7" y="81.5">27</text>
<text x="40" y="82.2">BT_ADC_3</text>
<text x="241.2" y="79.7">BT_GPIO_2</text>
<text x="262.7" y="82.2">102</text>
<text x="262.7" y="79.7">113</text>
<text x="268.4" y="80.5">BT_GPIO_2</text>
<text x="268.4" y="83.1">BT_GPIO_3</text>
<text x="344.9" y="83.1">BT_UART_RXD</text>
<text x="345" y="80.5">BT_UART_TXD</text>
<text x="359.3" y="82.2">96</text>
<text x="359.3" y="79.7">107</text>
<text x="369" y="78.2">GND</text>
<text x="380.9" y="82.2">UART0_TXD_OUT</text>
<text x="380.9" y="79.7">UART0_RXD_IN</text>
<text x="20.8" y="88.1">P30</text>
<text x="20.8" y="85.6">P29</text>
<text x="26.7" y="84">22</text>
<text x="26.7" y="86.6">21</text>
<text x="26.7" y="89.1">20</text>
<text x="223.5" y="89.9">RF_SW_CTRL_9_HIB_LPO_SEL_BT_SECI_OUT</text>
<text x="262.7" y="87.3">103</text>
<text x="262.7" y="84.8">114</text>
<text x="263.6" y="89.9">92</text>
<text x="268.4" y="85.6">BT_GPIO_4</text>
<text x="268.4" y="88.1">BT_GPIO_5</text>
<text x="343.3" y="85.6">BT_UART_RST_L</text>
<text x="343.3" y="88.1">BT_UART_CST_L</text>
<text x="359.3" y="87.3">108</text>
<text x="359.3" y="84.8">97</text>
<text x="380.9" y="87.3">UART0_RTS_OUT</text>
<text x="380.9" y="84.8">UART0_CTS_IN</text>
<text x="20.8" y="95.8">P35</text>
<text x="20.8" y="93.2">P34</text>
<text x="20.8" y="90.7">P31</text>
<text x="26.7" y="91.6">19</text>
<text x="26.7" y="94.2">18</text>
<text x="100.3" y="91.1">BT_VOUT_2P5</text>
<text x="204.9" y="91.2" transform="rotate(-90 204.9 91.2)">R5</text>
<text x="210" y="91.6" transform="rotate(-90 210 91.6)">10K</text>
<text x="223.5" y="92.4">RF_SW_CTRL_8_BT_SECI_IN</text>
<text x="263.6" y="92.4">91</text>
<text x="268.4" y="90.7">BT_GPIO_6</text>
<text x="268.4" y="93.2">BT_GPIO_7</text>
<text x="344.6" y="95.8">BT_DEV_WAKE</text>
<text x="348.4" y="93.2">JTAG_SEL</text>
<text x="359.3" y="94.9">94</text>
<text x="359.3" y="92.4">83</text>
<text x="380.9" y="94.9">BT_DEV_WAKE</text>
<text x="380.9" y="92.4">BT_JTAG_SEL</text>
<text x="20.8" y="100.8">P38</text>
<text x="20.8" y="98.3">P37</text>
<text x="26.7" y="96.7">17</text>
<text x="26.7" y="99.3">15</text>
<text x="26.7" y="101.8">14</text>
<text x="263.6" y="100">54</text>
<text x="264.5" y="97.5">8</text>
<text x="268.4" y="98.3">P11</text>
<text x="268.4" y="100.8">P12</text>
<text x="343.5" y="98.3">BT_HOST_WAKE</text>
<text x="346" y="100.8">BT_CLK_REQ</text>
<text x="359.3" y="100">106</text>
<text x="359.3" y="97.5">105</text>
<text x="380.9" y="97.5">BT_HOST_WAKE</text>
<text x="20.8" y="105.9">P17</text>
<text x="21.7" y="103.4">P6</text>
<text x="26.7" y="104.3">12</text>
<text x="26.7" y="106.9">11</text>
<text x="45.4" y="102.5">BT_VDDC_LDO1P2</text>
<text x="125.7" y="103.8">BT_VDDC_LDO1P2</text>
<text x="205.2" y="103.6">GND</text>
<text x="233.6" y="105.1">BT_RST_N</text>
<text x="263.6" y="105.1">47</text>
<text x="268.4" y="105.9">RST_L</text>
<text x="337.7" y="105.9">BT_SPI2_MISO_I2C_SCL</text>
<text x="359.3" y="107.6">99</text>
<text x="359.3" y="105.1">122</text>
<text x="20.8" y="113.5">P13</text>
<text x="20.8" y="111">P10</text>
<text x="20.8" y="108.5">P19</text>
<text x="26.7" y="109.4">10</text>
<text x="26.7" y="112">9</text>
<text x="109.9" y="109.4" transform="rotate(-90 109.9 109.4)">C51</text>
<text x="117.3" y="109.9" transform="rotate(-90 117.3 109.9)">10PF</text>
<text x="170.1" y="108.9">VDDIO_BT</text>
<text x="337.6" y="108.5">BT_SPI2_MOSI_I2C_SDA</text>
<text x="345.1" y="113.5">BT_SPI2_CS_L</text>
<text x="346" y="111">BT_SPI2_CLK</text>
<text x="359.3" y="112.7">110</text>
<text x="359.3" y="110.2">123</text>
<text x="20.8" y="116.1">P36</text>
<text x="26.7" y="114.5">6</text>
<text x="26.7" y="117">5</text>
<text x="128.7" y="119.2" transform="rotate(-90 128.7 119.2)">R7</text>
<text x="133.8" y="119.2" transform="rotate(-90 133.8 119.2)">3.3</text>
<text x="342.1" y="118.6">BT_I2S_DI/PCM_IN</text>
<text x="359.3" y="117.8">98</text>
<text x="60.4" y="120.9" transform="rotate(-90 60.4 120.9)">C10</text>
<text x="67.8" y="120.9" transform="rotate(-90 67.8 120.9)">1UF</text>
<text x="111.2" y="122.7">GND</text>
<text x="118.1" y="124.1">VDD_3V3_BT</text>
<text x="288.7" y="125.3" transform="rotate(-90 288.7 125.3)">XTALO_32K</text>
<text x="291.2" y="125.3" transform="rotate(-90 291.2 125.3)">XTALI_32K</text>
<text x="293.8" y="125.3" transform="rotate(-90 293.8 125.3)">LPO_IN</text>
<text x="296.3" y="125.3" transform="rotate(-90 296.3 125.3)">BT_XTAL_STRAP_1</text>
<text x="298.9" y="125.3" transform="rotate(-90 298.9 125.3)">BT_XTAL_STRAP_0</text>
<text x="303.9" y="125.3" transform="rotate(-90 303.9 125.3)">XOOUT</text>
<text x="309" y="125.3" transform="rotate(-90 309 125.3)">XOIN</text>
<text x="314.1" y="125.3" transform="rotate(-90 314.1 125.3)">BT_TM1</text>
<text x="319.2" y="125.3" transform="rotate(-90 319.2 125.3)">BT_I2S_WS/PCM_SYNC</text>
<text x="321.7" y="125.3" transform="rotate(-90 321.7 125.3)">BT_I2S_CLK/PCM_CLK</text>
<text x="324.3" y="125.3" transform="rotate(-90 324.3 125.3)">BT_I2S_DO/PCM_OUT</text>
<text x="9.8" y="131.8">BT_VDDC_LDO1P2</text>
<text x="170.9" y="127.2" transform="rotate(-90 170.9 127.2)">C49</text>
<text x="178.2" y="127.9" transform="rotate(-90 178.2 127.9)">0.1UF</text>
<text x="290" y="130.1" transform="rotate(-90 290 130.1)">51</text>
<text x="292.6" y="130.1" transform="rotate(-90 292.6 130.1)">56</text>
<text x="295.1" y="130.1" transform="rotate(-90 295.1 130.1)">40</text>
<text x="297.7" y="130.9" transform="rotate(-90 297.7 130.9)">125</text>
<text x="300.2" y="130.1" transform="rotate(-90 300.2 130.1)">26</text>
<text x="305.3" y="130.1" transform="rotate(-90 305.3 130.1)">34</text>
<text x="310.4" y="130.1" transform="rotate(-90 310.4 130.1)">37</text>
<text x="315.4" y="130.9" transform="rotate(-90 315.4 130.9)">116</text>
<text x="320.5" y="130.9" transform="rotate(-90 320.5 130.9)">109</text>
<text x="323.1" y="130.9" transform="rotate(-90 323.1 130.9)">111</text>
<text x="325.6" y="130.9" transform="rotate(-90 325.6 130.9)">100</text>
<text x="28.2" y="136.4">R1</text>
<text x="61.7" y="134.1">GND</text>
<text x="269.2" y="134.3">BT_LPO_IN</text>
<text x="28.8" y="141.5">0</text>
<text x="50.8" y="138.1">BT_RFVDD1P2</text>
<text x="118.8" y="142.5" transform="rotate(-90 118.8 142.5)">C47</text>
<text x="126.2" y="143.2" transform="rotate(-90 126.2 143.2)">0.1UF</text>
<text x="136.6" y="142.5" transform="rotate(-90 136.6 142.5)">C48</text>
<text x="144" y="143.2" transform="rotate(-90 144 143.2)">0.1UF</text>
<text x="149.3" y="142.5" transform="rotate(-90 149.3 142.5)">C13</text>
<text x="156.6" y="142.5" transform="rotate(-90 156.6 142.5)">1UF</text>
<text x="172.2" y="140.5">GND</text>
<text x="296.6" y="140.5">GND</text>
<text x="311.9" y="139.2">GND</text>
<text x="37.6" y="149.6" transform="rotate(-90 37.6 149.6)">C6</text>
<text x="232.4" y="144.4">VDDIO_BT</text>
<text x="44.9" y="150.1" transform="rotate(-90 44.9 150.1)">1UF</text>
<text x="120.1" y="155.7">GND</text>
<text x="137.9" y="155.7">GND</text>
<text x="150.6" y="155.7">GND</text>
<text x="320" y="155.9">BT_XTAL_IN</text>
<text x="343.2" y="155.9">1</text>
<text x="349.5" y="150.4">Y2</text>
<text x="356.8" y="155.9">3</text>
<text x="19" y="161">VDD_3V3_BT</text>
<text x="234.1" y="158.5" transform="rotate(-90 234.1 158.5)">R2</text>
<text x="239.2" y="158.9" transform="rotate(-90 239.2 158.9)">10K</text>
<text x="241.8" y="160.3" transform="rotate(-90 241.8 160.3)">DEPOP</text>
<text x="351.5" y="161.8">NC</text>
<text x="356.8" y="161">4</text>
<text x="38.9" y="163.3">GND</text>
<text x="329.6" y="167.8" transform="rotate(-90 329.6 167.8)">C40</text>
<text x="350.2" y="164.3">GND</text>
<text x="356.8" y="163.5">2</text>
<text x="365.1" y="167.8" transform="rotate(-90 365.1 167.8)">C20</text>
<text x="336.9" y="168.3" transform="rotate(-90 336.9 168.3)">18PF</text>
<text x="339.6" y="170" transform="rotate(-90 339.6 170)">CRITICAL</text>
<text x="346.7" y="168.6">40MEGHZ</text>
<text x="346.8" y="170.4">CRITICAL</text>
<text x="358.8" y="172.2">GND</text>
<text x="372.5" y="168.3" transform="rotate(-90 372.5 168.3)">22PF</text>
<text x="375.1" y="170" transform="rotate(-90 375.1 170)">CRITICAL</text>
<text x="77.2" y="175.3" transform="rotate(-90 77.2 175.3)">1</text>
<text x="82.3" y="175.3" transform="rotate(-90 82.3 175.3)">29</text>
<text x="87.3" y="175.3" transform="rotate(-90 87.3 175.3)">30</text>
<text x="92.4" y="175.3" transform="rotate(-90 92.4 175.3)">33</text>
<text x="97.5" y="175.3" transform="rotate(-90 97.5 175.3)">48</text>
<text x="105.1" y="175.3" transform="rotate(-90 105.1 175.3)">32</text>
<text x="112.7" y="175.3" transform="rotate(-90 112.7 175.3)">41</text>
<text x="117.8" y="175.3" transform="rotate(-90 117.8 175.3)">7</text>
<text x="120.3" y="175.3" transform="rotate(-90 120.3 175.3)">16</text>
<text x="122.9" y="175.3" transform="rotate(-90 122.9 175.3)">24</text>
<text x="125.4" y="175.3" transform="rotate(-90 125.4 175.3)">121</text>
<text x="130.5" y="175.3" transform="rotate(-90 130.5 175.3)">46</text>
<text x="133" y="175.3" transform="rotate(-90 133 175.3)">59</text>
<text x="135.6" y="175.3" transform="rotate(-90 135.6 175.3)">60</text>
<text x="138.1" y="175.3" transform="rotate(-90 138.1 175.3)">61</text>
<text x="143.2" y="175.3" transform="rotate(-90 143.2 175.3)">117</text>
<text x="145.7" y="175.3" transform="rotate(-90 145.7 175.3)">119</text>
<text x="148.3" y="175.3" transform="rotate(-90 148.3 175.3)">104</text>
<text x="153.4" y="175.3" transform="rotate(-90 153.4 175.3)">124</text>
<text x="234.1" y="180.1" transform="rotate(-90 234.1 180.1)">R3</text>
<text x="239.2" y="180.5" transform="rotate(-90 239.2 180.5)">10K</text>
<text x="330.9" y="181.1">GND</text>
<text x="366.5" y="181.1">GND</text>
<text x="77.9" y="187.9" transform="rotate(-90 77.9 187.9)">PAD_I_VBAT</text>
<text x="83" y="188.8" transform="rotate(-90 83 188.8)">BT_IFVDD1P2</text>
<text x="88.1" y="190.2" transform="rotate(-90 88.1 190.2)">BT_PLLVDD1P2</text>
<text x="93.2" y="190.4" transform="rotate(-90 93.2 190.4)">BT_LNAVDD1P2</text>
<text x="98.2" y="190.8" transform="rotate(-90 98.2 190.8)">BT_VCOVDD1P2</text>
<text x="105.9" y="189.5" transform="rotate(-90 105.9 189.5)">BT_PAVDD2P5</text>
<text x="113.5" y="189.9" transform="rotate(-90 113.5 189.9)">BT_USB_VDDO</text>
<text x="118.6" y="187.5" transform="rotate(-90 118.6 187.5)">BT_VDDC_7</text>
<text x="121.1" y="188.3" transform="rotate(-90 121.1 188.3)">BT_VDDC_16</text>
<text x="123.6" y="188.3" transform="rotate(-90 123.6 188.3)">BT_VDDC_24</text>
<text x="126.2" y="189.2" transform="rotate(-90 126.2 189.2)">BT_VDDC_121</text>
<text x="144" y="189.3" transform="rotate(-90 144 189.3)">BT_VDDO_117</text>
<text x="146.5" y="189.3" transform="rotate(-90 146.5 189.3)">BT_VDDO_119</text>
<text x="320" y="186.3">BT_XTAL_OUT</text>
<text x="53.7" y="195.2">4</text>
<text x="57.6" y="196.1">PAD_I_VIN_LDO2P5</text>
<text x="131.3" y="192.2" transform="rotate(-90 131.3 192.2)">BT_LHL_VDDO_46</text>
<text x="133.8" y="192.2" transform="rotate(-90 133.8 192.2)">BT_LHL_VDDO_59</text>
<text x="136.3" y="192.2" transform="rotate(-90 136.3 192.2)">BT_LHL_VDDO_60</text>
<text x="138.9" y="192.2" transform="rotate(-90 138.9 192.2)">BT_LHL_VDDO_61</text>
<text x="149" y="192.6" transform="rotate(-90 149 192.6)">BT_OTP_VDD3P3V</text>
<text x="154.1" y="192.5" transform="rotate(-90 154.1 192.5)">BT_OTP_3P3V_ON</text>
<text x="192.3" y="196.1">MICBIAS</text>
<text x="201.9" y="197.8">82</text>
<text x="201.9" y="195.2">63</text>
<text x="234.4" y="192.5">GND</text>
<text x="118.9" y="203.4">BCM20707WLCSP</text>
<text x="124.7" y="200.3">U3</text>
<text x="186.1" y="198.6">BT_VDDC_ISO_2</text>
<text x="186.1" y="201.2">BT_VDDC_ISO_1</text>
<text x="201.9" y="200.3">95</text>
<text x="245.1" y="199">BT_VOUT_2P5</text>
<text x="186.5" y="206.2">PAD_O_VDD2P5</text>
<text x="201.9" y="205.4">3</text>
<text x="225.4" y="205.4">BT_VOUT_2P5</text>
<text x="188.1" y="211.3">PAD_O_VDDC</text>
<text x="201.9" y="210.5">13</text>
<text x="214.6" y="215.6">BT_VDDC_LDO1P2</text>
<text x="234.4" y="216.9" transform="rotate(-90 234.4 216.9)">C5</text>
<text x="241.7" y="218.1" transform="rotate(-90 241.7 218.1)">2.2UF</text>
<text x="244.3" y="219.5" transform="rotate(-90 244.3 219.5)">CRITICAL</text>
<text x="77.9" y="225.6" transform="rotate(-90 77.9 225.6)">PAD_I_AVSS</text>
<text x="80.5" y="225.6" transform="rotate(-90 80.5 225.6)">BT_VSSC_23</text>
<text x="83" y="225.6" transform="rotate(-90 83 225.6)">BT_VSSC_25</text>
<text x="85.5" y="225.6" transform="rotate(-90 85.5 225.6)">BT_LNAVSS</text>
<text x="88.1" y="225.6" transform="rotate(-90 88.1 225.6)">BT_PLLVSS</text>
<text x="90.6" y="225.6" transform="rotate(-90 90.6 225.6)">BT_PAVSS</text>
<text x="93.2" y="225.6" transform="rotate(-90 93.2 225.6)">BT_VCOVSS</text>
<text x="95.7" y="225.6" transform="rotate(-90 95.7 225.6)">BT_DVSS</text>
<text x="98.2" y="225.6" transform="rotate(-90 98.2 225.6)">BT_USB_VSSO</text>
<text x="100.8" y="225.6" transform="rotate(-90 100.8 225.6)">BT_LHL_VSSO_45</text>
<text x="103.3" y="225.6" transform="rotate(-90 103.3 225.6)">BT_LHL_VSSO_49</text>
<text x="105.9" y="225.6" transform="rotate(-90 105.9 225.6)">BT_LHL_VSSO_50</text>
<text x="108.4" y="225.6" transform="rotate(-90 108.4 225.6)">ADC_REFGND</text>
<text x="116" y="225.6" transform="rotate(-90 116 225.6)">ADC_AVBAT</text>
<text x="123.6" y="225.6" transform="rotate(-90 123.6 225.6)">ADC_AVDDC</text>
<text x="126.2" y="225.6" transform="rotate(-90 126.2 225.6)">ADC_AVSSC</text>
<text x="131.3" y="225.6" transform="rotate(-90 131.3 225.6)">ADC_AVSS</text>
<text x="136.3" y="225.6" transform="rotate(-90 136.3 225.6)">MIC_AVDD</text>
<text x="138.9" y="225.6" transform="rotate(-90 138.9 225.6)">MIC_AVSS</text>
<text x="144" y="225.6" transform="rotate(-90 144 225.6)">BT_LHL_VSSO_74</text>
<text x="146.5" y="225.6" transform="rotate(-90 146.5 225.6)">BT_VSSC_93</text>
<text x="149" y="225.6" transform="rotate(-90 149 225.6)">BT_OTP_VSSO</text>
<text x="154.1" y="225.6" transform="rotate(-90 154.1 225.6)">BT_VSSC_118</text>
<text x="156.6" y="225.6" transform="rotate(-90 156.6 225.6)">BT_VSSC_120</text>
<text x="77.2" y="229.5" transform="rotate(-90 77.2 229.5)">2</text>
<text x="79.7" y="230.4" transform="rotate(-90 79.7 230.4)">23</text>
<text x="82.3" y="230.4" transform="rotate(-90 82.3 230.4)">25</text>
<text x="84.8" y="230.4" transform="rotate(-90 84.8 230.4)">28</text>
<text x="87.3" y="230.4" transform="rotate(-90 87.3 230.4)">31</text>
<text x="89.9" y="230.4" transform="rotate(-90 89.9 230.4)">35</text>
<text x="92.4" y="230.4" transform="rotate(-90 92.4 230.4)">38</text>
<text x="95" y="230.4" transform="rotate(-90 95 230.4)">39</text>
<text x="97.5" y="230.4" transform="rotate(-90 97.5 230.4)">44</text>
<text x="100" y="230.4" transform="rotate(-90 100 230.4)">45</text>
<text x="102.6" y="230.4" transform="rotate(-90 102.6 230.4)">49</text>
<text x="105.1" y="230.4" transform="rotate(-90 105.1 230.4)">50</text>
<text x="107.6" y="230.4" transform="rotate(-90 107.6 230.4)">52</text>
<text x="115.3" y="230.4" transform="rotate(-90 115.3 230.4)">57</text>
<text x="122.9" y="230.4" transform="rotate(-90 122.9 230.4)">62</text>
<text x="125.4" y="230.4" transform="rotate(-90 125.4 230.4)">67</text>
<text x="130.5" y="230.4" transform="rotate(-90 130.5 230.4)">72</text>
<text x="135.6" y="230.4" transform="rotate(-90 135.6 230.4)">68</text>
<text x="138.1" y="230.4" transform="rotate(-90 138.1 230.4)">73</text>
<text x="143.2" y="230.4" transform="rotate(-90 143.2 230.4)">74</text>
<text x="145.7" y="230.4" transform="rotate(-90 145.7 230.4)">93</text>
<text x="148.3" y="231.2" transform="rotate(-90 148.3 231.2)">115</text>
<text x="153.4" y="231.2" transform="rotate(-90 153.4 231.2)">118</text>
<text x="155.9" y="231.2" transform="rotate(-90 155.9 231.2)">120</text>
<text x="216.6" y="232.6" transform="rotate(-90 216.6 232.6)">C14</text>
<text x="223.9" y="232.6" transform="rotate(-90 223.9 232.6)">1UF</text>
<text x="235.7" y="230.6">GND</text>
<text x="226.6" y="234.8" transform="rotate(-90 226.6 234.8)">CRITICAL</text>
<text x="163.3" y="244.6">GND</text>
<text x="217.9" y="245.8">GND</text>
</g>
</svg>
